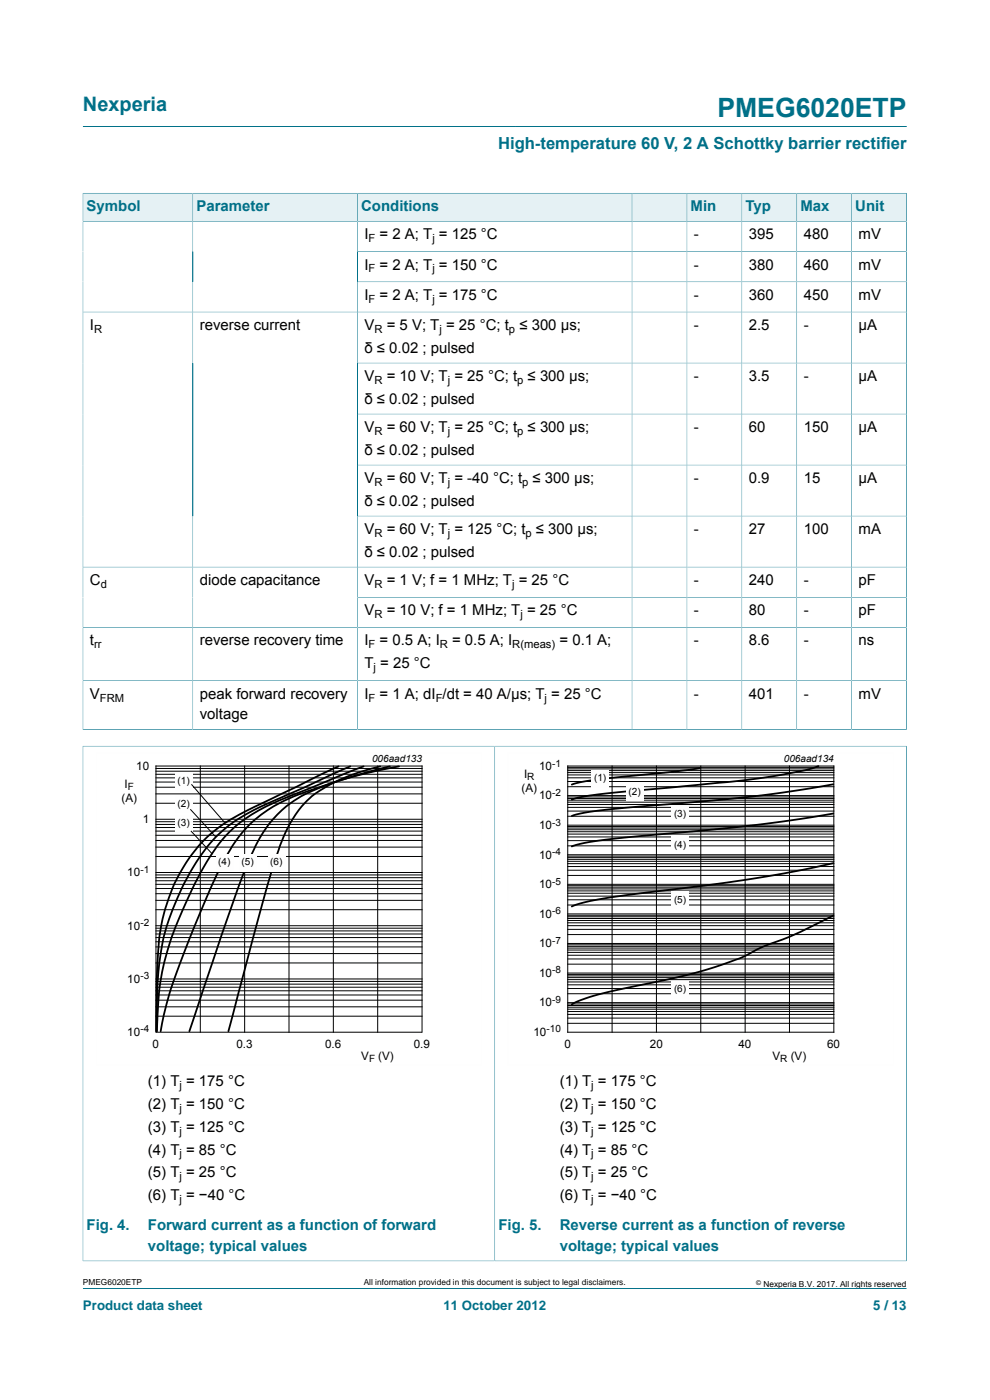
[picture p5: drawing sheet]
<svg xmlns="http://www.w3.org/2000/svg" width="210mm" height="297mm" viewBox="0 0 210 297" stroke-linecap="round" stroke-linejoin="round" font-family="sans-serif">
<path d="M17.6 26.8h174.7M17.6 273.3h174.7" fill="none" stroke="#007088" stroke-width=".21"/>
<path d="M17.7 41.1h23.1v5.8h-23.1z" fill="#e5f1f4"/>
<path d="M17.6 40.9v6.1h23.3v-6h-23.4" fill="none" stroke="#007088" stroke-width=".21"/>
<path d="M41 41.1h34.8v5.8h-34.8z" fill="#e5f1f4"/>
<path d="M40.9 41h34.9v6h-34.9z" fill="none" stroke="#007088" stroke-width=".21"/>
<path d="M75.9 41.1h58.1v5.8h-58.1z" fill="#e5f1f4"/>
<path d="M75.8 41h58.3v6h-58.3z" fill="none" stroke="#007088" stroke-width=".21"/>
<path d="M134.1 41.1h11.5v5.8h-11.5z" fill="#e5f1f4"/>
<path d="M134.1 41h11.6v6h-11.6z" fill="none" stroke="#007088" stroke-width=".21"/>
<path d="M145.8 41.1h11.5v5.8h-11.5z" fill="#e5f1f4"/>
<path d="M145.7 41h11.7v6h-11.7z" fill="none" stroke="#007088" stroke-width=".21"/>
<path d="M157.4 41.1h11.5v5.8h-11.5z" fill="#e5f1f4"/>
<path d="M157.4 41h11.6v6h-11.6z" fill="none" stroke="#007088" stroke-width=".21"/>
<path d="M169.1 41.1h11.5v5.8h-11.5z" fill="#e5f1f4"/>
<path d="M169 41h11.7v6h-11.7z" fill="none" stroke="#007088" stroke-width=".21"/>
<path d="M180.7 41.1h11.5v5.8h-11.5z" fill="#e5f1f4"/>
<g fill="none" stroke="#007088" stroke-width=".21">
<path d="M40.9 47v107.8M75.8 47v107.8M75.8 53.4h116.5M75.8 59.8h116.5M134.1 47v107.8M145.7 47v107.8M157.4 47v107.8M169 47v107.8M192.3 47h-174.7v107.8M192.3 40.9v113.9M192.4 41h-11.7v113.8M17.6 66.2h174.7"/>
<path d="M75.8 77h116.5M75.8 87.8h116.5M75.8 98.7h116.5M75.8 109.5h116.5M17.6 120.3h174.7M17.6 133.1h174.7M75.8 126.7h116.5M17.5 154.8h174.9M17.5 158.3h87.4v109.2h-87.4M17.6 158.2v109.4M17.6 144.4h174.7"/>
</g>
<path d="M102.2 159.7h-81.8v66.3h81.8" fill="none" stroke="#fefefe" stroke-width=".21"/>
<g fill="none" stroke="#000" stroke-width=".21">
<path d="M33.1 162.5h56.4v56.5h-56.4zM33.1 179.7h56.4M33.1 178.3h56.4M33.1 177.2h56.4M33.1 176.3h56.4M33.1 175.6h56.4M33.1 174.9h56.4M33.1 174.3h56.4M33.1 173.8h56.4M33.1 170.4h56.4M33.1 168.4h56.4M33.1 167h56.4"/>
<path d="M33.1 165.9h56.4M33.1 165h56.4M33.1 164.3h56.4M33.1 163.6h56.4M33.1 163h56.4M42.5 162.5v56.5M51.9 162.5v56.5M61.3 162.5v56.5M70.7 162.5v56.5M80.1 162.5v56.5M33.1 199.8h56.4M33.1 198.9h56.4"/>
<path d="M33.1 198.1h56.4M33.1 197.5h56.4M33.1 196.9h56.4M33.1 196.4h56.4M33.1 193h56.4M33.1 191h56.4M33.1 189.6h56.4M33.1 188.5h56.4M33.1 187.6h56.4M33.1 186.8h56.4M33.1 186.2h56.4M33.1 185.6h56.4"/>
<path d="M33.1 185.1h56.4M33.1 181.7h56.4M33.1 215.6h56.4M33.1 213.6h56.4M33.1 212.2h56.4M33.1 211.1h56.4M33.1 210.2h56.4M33.1 209.4h56.4M33.1 208.8h56.4M33.1 208.2h56.4M33.1 207.7h56.4M33.1 204.3h56.4"/>
<path d="M33.1 202.3h56.4M33.1 200.9h56.4"/>
</g>
<path d="M71.8 162.6l-16.7 8a36.4 36.4 0 0 0-12.1 7.9l-2.6 3.2-2.2 3.4a41.2 41.2 0 0 0-4.8 19.7l-.2 14M74.3 162.6l-15 6.7a40.5 40.5 0 0 0-13.4 8.1l-2 2.3-1.3 1.8-2.5 4.1a50 50 0 0 0-6.8 25.8l-.1 7.4M77.1 162.6l-15.5 6.2a34 34 0 0 0-14.2 9.1l-2.7 3.6-2.2 3.8-2.8 5.6-2.6 6.2a55.9 55.9 0 0 0-3.8 21.1v.6M80.6 162.6l-4.6 1.3a29.7 29.7 0 0 0-10.9 6 30.3 30.3 0 0 0-6.6 12l-3.4 11.7-6.7 25.2M82.7 162.6l-6.1 1.6-8.4 2.7a38.2 38.2 0 0 0-14.5 7.3l-2 2.1-2.1 2.6-1.7 3-1.8 3.5-5.2 12-4.6 12.2a66.5 66.5 0 0 0-2.2 9.2M84.6 162.6l-5.8 1.2-5 1.3a34.9 34.9 0 0 0-14 6.7 33.1 33.1 0 0 0-7.9 12.9l-4.8 13.3-6.9 20.8" fill="none" stroke="#000" stroke-width=".38"/>
<g fill="#fefefe">
<path d="M37.1 164.1h3.8v3.6h-3.8z"/>
<path d="M37.1 168.8h3.8v3.7h-3.8z"/>
<path d="M37.1 172.9h3.8v3.7h-3.8z"/>
<path d="M45.7 181.2h3.8v3.7h-3.8z"/>
<path d="M50.7 181.2h3.8v3.7h-3.8z"/>
<path d="M56.8 181.2h3.8v3.7h-3.8z"/>
</g>
<g fill="none" stroke="#000" stroke-width=".21">
<path d="M40.4 171.7l5.4 5.9M40.5 176.3l4.6 4.9M40.6 166.4l7.1 8.1M120.4 162.5h56.5v56.5h-56.5zM120.4 179.4h56.5M120.4 178.3h56.5M120.4 177.6h56.5M120.4 176.9h56.5M120.4 176.4h56.5M120.4 176h56.5M120.4 175.7h56.5M120.4 175.3h56.5"/>
<path d="M120.4 175.1h56.5M120.4 173.2h56.5M120.4 172.1h56.5M120.4 171.3h56.5M120.4 170.7h56.5M120.4 170.2h56.5M120.4 169.8h56.5M120.4 169.4h56.5M120.4 169.1h56.5M120.4 168.8h56.5M120.4 166.9h56.5M120.4 165.8h56.5"/>
<path d="M120.4 165h56.5M120.4 164.4h56.5M120.4 163.9h56.5M120.4 163.5h56.5M120.4 163.1h56.5M120.4 162.8h56.5M129.8 162.5v56.5M139.2 162.5v56.5M148.7 162.5v56.5M158.1 162.5v56.5M167.5 162.5v56.5M120.4 198.3h56.5"/>
<path d="M120.4 197.2h56.5M120.4 196.4h56.5M120.4 195.8h56.5M120.4 195.3h56.5M120.4 194.8h56.5M120.4 194.5h56.5M120.4 194.2h56.5M120.4 193.9h56.5M120.4 192h56.5M120.4 190.9h56.5M120.4 190.1h56.5M120.4 189.5h56.5"/>
<path d="M120.4 189h56.5M120.4 188.6h56.5M120.4 188.2h56.5M120.4 187.9h56.5M120.4 187.6h56.5M120.4 185.7h56.5M120.4 184.6h56.5M120.4 183.8h56.5M120.4 183.2h56.5M120.4 182.7h56.5M120.4 182.3h56.5M120.4 181.9h56.5"/>
<path d="M120.4 181.6h56.5M120.4 181.3h56.5M120.4 204.5h56.5M120.4 206.4h56.5M120.4 203.4h56.5M120.4 202.6h56.5M120.4 202h56.5M120.4 201.5h56.5M120.4 201.1h56.5M120.4 200.8h56.5M120.4 200.4h56.5M120.4 200.2h56.5"/>
<path d="M120.4 217.1h56.5M120.4 216h56.5M120.4 215.2h56.5M120.4 214.6h56.5M120.4 214.1h56.5M120.4 213.7h56.5M120.4 213.3h56.5M120.4 213h56.5M120.4 212.7h56.5M120.4 210.8h56.5M120.4 209.7h56.5M120.4 208.9h56.5"/>
<path d="M120.4 208.3h56.5M120.4 207.8h56.5M120.4 207.4h56.5M120.4 207h56.5M120.4 206.7h56.5"/>
</g>
<path d="M192.3 158.2v109.4M192.4 158.3h-87.5v109.2h87.5" fill="none" stroke="#007088" stroke-width=".21"/>
<path d="M189.6 159.7h-81.9v66.3h81.9" fill="none" stroke="#fefefe" stroke-width=".21"/>
<path d="M148.6 162.9l-5.3 .8-16.9 1.7-3.1 .5-2 .5M173.6 162.5a56 56 0 0 1-8.5 2l-10.2 1.3-27 2.6-3.8 .5-2.8 .7M176.8 166.4l-6.2 1-9.3 1.4-9.7 1-22.6 1.9-4.9 .7-2.8 .7M176.8 172.6l-7.6 1.2-9.4 1.3-31.6 3.1-4.1 .6-2.8 .8M176.8 183.1l-9.9 2.1-8.9 1.5-29.8 3.9-4.1 .8-2.8 .9M176.8 194.2l-.7 .4a93.7 93.7 0 0 1-14.4 6.3l-.6 .3a53.1 53.1 0 0 1-11 4.5l-5.7 1.5-17.3 3.7a25.8 25.8 0 0 0-5.8 2.2" fill="none" stroke="#000" stroke-width=".38"/>
<g fill="#fefefe">
<path d="M125.4 163.4h3.8v3.6h-3.8z"/>
<path d="M132.7 166.2h3.8v3.7h-3.8z"/>
<path d="M142.4 171h3.8v3.7h-3.8z"/>
<path d="M142.4 177.5h3.8v3.7h-3.8z"/>
<path d="M142.4 189.2h3.8v3.6h-3.8z"/>
<path d="M142.4 208.1h3.8v3.6h-3.8z"/>
</g>
<text font-size="5.6" fill="#007088" x="152.2" y="24.8">PMEG6020ETP</text>
<text font-size="4.2" fill="#007088" x="17.6" y="23.6">Nexperia</text>
<text font-size="3.5" fill="#007088" x="105.7" y="31.7">High-temperature 60 V, 2 A Schottky barrier rectifier</text>
<g font-size="3.2" fill="#007088">
<text x="18.4" y="44.8">Symbol</text>
<text x="41.7" y="44.8">Parameter</text>
<text x="76.6" y="44.8">Conditions</text>
<text x="146.5" y="44.8">Min</text>
<text x="158.1" y="44.8">Typ</text>
<text x="169.8" y="44.8">Max</text>
<text x="181.4" y="44.8">Unit</text>
<text x="18.4" y="260.9">Fig. 4.</text>
<text x="31.4" y="260.9">Forward current as a function of forward</text>
<text x="105.7" y="260.9">Fig. 5.</text>
<text x="118.7" y="260.9">Reverse current as a function of reverse</text>
<text x="31.4" y="265.3">voltage; typical values</text>
<text x="118.7" y="265.3">voltage; typical values</text>
</g>
<g font-size="3.2">
<text x="77.3" y="50.8">I</text>
<text x="80.5" y="50.8">= 2 A; T = 125 °C</text>
<text x="147.2" y="50.8">-</text>
<text x="158.8" y="50.8">395</text>
<text x="170.5" y="50.8">480</text>
<text x="182.1" y="50.8">mV</text>
<text x="77.3" y="57.2">I</text>
<text x="80.5" y="57.2">= 2 A; T = 150 °C</text>
<text x="147.2" y="57.2">-</text>
<text x="158.8" y="57.2">380</text>
<text x="170.5" y="57.2">460</text>
<text x="182.1" y="57.2">mV</text>
<text x="77.3" y="63.6">I</text>
<text x="80.5" y="63.6">= 2 A; T = 175 °C</text>
<text x="147.2" y="63.6">-</text>
<text x="158.8" y="63.6">360</text>
<text x="170.5" y="63.6">450</text>
<text x="182.1" y="63.6">mV</text>
<text x="19.1" y="70">I</text>
<text x="42.4" y="70">reverse current</text>
<text x="77.3" y="70">V</text>
<text x="82" y="70">= 5 V; T = 25 °C; t ≤ 300 µs;</text>
<text x="147.2" y="70">-</text>
<text x="158.8" y="70">2.5</text>
<text x="170.5" y="70">-</text>
<text x="182.1" y="70">µA</text>
<text x="77.3" y="74.9">δ ≤ 0.02 ; pulsed</text>
<text x="77.3" y="80.8">V</text>
<text x="82" y="80.8">= 10 V; T = 25 °C; t ≤ 300 µs;</text>
<text x="147.2" y="80.8">-</text>
<text x="158.8" y="80.8">3.5</text>
<text x="170.5" y="80.8">-</text>
<text x="182.1" y="80.8">µA</text>
<text x="77.3" y="85.7">δ ≤ 0.02 ; pulsed</text>
<text x="77.3" y="91.6">V</text>
<text x="82" y="91.6">= 60 V; T = 25 °C; t ≤ 300 µs;</text>
<text x="147.2" y="91.6">-</text>
<text x="158.8" y="91.6">60</text>
<text x="170.5" y="91.6">150</text>
<text x="182.1" y="91.6">µA</text>
<text x="77.3" y="96.5">δ ≤ 0.02 ; pulsed</text>
<text x="77.3" y="102.5">V</text>
<text x="77.3" y="107.3">δ ≤ 0.02 ; pulsed</text>
<text x="82" y="102.5">= 60 V; T = -40 °C; t ≤ 300 µs;</text>
<text x="147.2" y="102.5">-</text>
<text x="158.8" y="102.5">0.9</text>
<text x="170.5" y="102.5">15</text>
<text x="182.1" y="102.5">µA</text>
<text x="77.3" y="113.3">V</text>
<text x="82" y="113.3">= 60 V; T = 125 °C; t ≤ 300 µs;</text>
<text x="147.2" y="113.3">-</text>
<text x="158.8" y="113.3">27</text>
<text x="170.5" y="113.3">100</text>
<text x="182.1" y="113.3">mA</text>
<text x="77.3" y="118.1">δ ≤ 0.02 ; pulsed</text>
<text x="19.1" y="124.1">C</text>
<text x="42.4" y="124.1">diode capacitance</text>
<text x="77.3" y="124.1">V</text>
<text x="82" y="124.1">= 1 V; f = 1 MHz; T = 25 °C</text>
<text x="147.2" y="124.1">-</text>
<text x="158.8" y="124.1">240</text>
<text x="170.5" y="124.1">-</text>
<text x="182.1" y="124.1">pF</text>
<text x="77.3" y="130.5">V</text>
<text x="82" y="130.5">= 10 V; f = 1 MHz; T = 25 °C</text>
<text x="147.2" y="130.5">-</text>
<text x="158.8" y="130.5">80</text>
<text x="170.5" y="130.5">-</text>
<text x="182.1" y="130.5">pF</text>
<text x="19.1" y="136.9">t</text>
<text x="42.4" y="136.9">reverse recovery time</text>
<text x="77.3" y="136.9">I</text>
<text x="80.5" y="136.9">= 0.5 A; I</text>
<text x="95.9" y="136.9">= 0.5 A; I</text>
<text x="118.7" y="136.9">= 0.1 A;</text>
<text x="147.2" y="136.9">-</text>
<text x="158.8" y="136.9">8.6</text>
<text x="170.5" y="136.9">-</text>
<text x="182.1" y="136.9">ns</text>
<text x="77.3" y="141.8">T = 25 °C</text>
<text x="19.1" y="148.2">V</text>
<text x="42.4" y="148.2">peak forward recovery</text>
<text x="77.3" y="148.2">I</text>
<text x="80.5" y="148.2">= 1 A; dI /dt = 40 A/µs; T = 25 °C</text>
<text x="147.2" y="148.2">-</text>
<text x="158.8" y="148.2">401</text>
<text x="170.5" y="148.2">-</text>
<text x="182.1" y="148.2">mV</text>
<text x="42.4" y="152.6">voltage</text>
<text x="31.4" y="230.4">(1) T = 175 °C</text>
<text x="118.7" y="230.4">(1) T = 175 °C</text>
<text x="31.4" y="235.2">(2) T = 150 °C</text>
<text x="118.7" y="235.2">(2) T = 150 °C</text>
<text x="31.4" y="240.1">(3) T = 125 °C</text>
<text x="31.4" y="244.9">(4) T = 85 °C</text>
<text x="118.7" y="244.9">(4) T = 85 °C</text>
<text x="118.7" y="240.1">(3) T = 125 °C</text>
<text x="31.4" y="249.8">(5) T = 25 °C</text>
<text x="118.7" y="249.8">(5) T = 25 °C</text>
<text x="31.4" y="254.7">(6) T = −40 °C</text>
<text x="118.7" y="254.7">(6) T = −40 °C</text>
</g>
<g font-size="2.8" fill="#007088">
<text x="17.6" y="277.9">Product data sheet</text>
<text x="94" y="277.9">11 October 2012</text>
<text x="185.2" y="277.9">5 / 13</text>
</g>
<g font-size="2.5">
<text x="26.4" y="167.1">I</text>
<text x="28.9" y="163.3">10</text>
<text x="110.7" y="167.9">(A)</text>
<text x="111.2" y="165">I</text>
<text x="114.3" y="163.3">10</text>
<text x="25.8" y="170">(A)</text>
<text x="114.3" y="169.6">10</text>
<text x="30.3" y="174.6">1</text>
<text x="114.3" y="175.9">10</text>
<text x="27" y="185.9">10</text>
<text x="114.3" y="182.2">10</text>
<text x="114.3" y="188.5">10</text>
<text x="27" y="197.2">10</text>
<text x="114.3" y="194.7">10</text>
<text x="114.3" y="201">10</text>
<text x="27" y="208.5">10</text>
<text x="114.3" y="207.2">10</text>
<text x="114.3" y="213.5">10</text>
<text x="27" y="219.8">10</text>
<text x="113.2" y="219.8">10</text>
<text x="32.4" y="222.3">0</text>
<text x="50.2" y="222.3">0.3</text>
<text x="69" y="222.3">0.6</text>
<text x="76.6" y="224.9">V</text>
<text x="80.2" y="224.9">(V)</text>
<text x="87.8" y="222.3">0.9</text>
<text x="119.7" y="222.3">0</text>
<text x="137.8" y="222.3">20</text>
<text x="156.6" y="222.3">40</text>
<text x="163.9" y="224.9">V</text>
<text x="167.7" y="224.9">(V)</text>
<text x="175.5" y="222.3">60</text>
</g>
<g font-size="2.4">
<text x="78.2" y="51.4">F</text>
<text x="91.7" y="51.4">j</text>
<text x="78.2" y="57.8">F</text>
<text x="91.7" y="57.8">j</text>
<text x="78.2" y="64.2">F</text>
<text x="91.7" y="64.2">j</text>
<text x="20" y="70.6">R</text>
<text x="79.4" y="70.6">R</text>
<text x="93.2" y="70.6">j</text>
<text x="108" y="70.6">p</text>
<text x="79.4" y="81.4">R</text>
<text x="95" y="81.4">j</text>
<text x="109.7" y="81.4">p</text>
<text x="79.4" y="92.3">R</text>
<text x="95" y="92.3">j</text>
<text x="109.7" y="92.3">p</text>
<text x="79.4" y="103.1">R</text>
<text x="95" y="103.1">j</text>
<text x="110.8" y="103.1">p</text>
<text x="79.4" y="113.9">R</text>
<text x="95" y="113.9">j</text>
<text x="111.5" y="113.9">p</text>
<text x="21.4" y="124.7">d</text>
<text x="79.4" y="124.7">R</text>
<text x="108.6" y="124.7">j</text>
<text x="79.4" y="131.1">R</text>
<text x="110.4" y="131.1">j</text>
<text x="20" y="137.5">rr</text>
<text x="78.2" y="137.5">F</text>
<text x="93.3" y="137.5">R</text>
<text x="108.7" y="137.5">R(meas)</text>
<text x="79.3" y="142.4">j</text>
<text x="21.2" y="148.8">FRM</text>
<text x="78.2" y="148.8">F</text>
<text x="92.4" y="148.8">F</text>
<text x="115.5" y="148.8">j</text>
<text x="38.1" y="231">j</text>
<text x="125.4" y="231">j</text>
<text x="38.1" y="235.8">j</text>
<text x="125.4" y="235.8">j</text>
<text x="38.1" y="240.7">j</text>
<text x="38.1" y="245.5">j</text>
<text x="125.4" y="245.5">j</text>
<text x="125.4" y="240.7">j</text>
<text x="38.1" y="250.4">j</text>
<text x="125.4" y="250.4">j</text>
<text x="38.1" y="255.3">j</text>
<text x="125.4" y="255.3">j</text>
</g>
<g font-size="2.1">
<text x="78.9" y="161.7">006aad133</text>
<text x="166.3" y="161.7">006aad134</text>
<text x="27.1" y="167.6">F</text>
<text x="37.7" y="166.4">(1)</text>
<text x="111.9" y="165.5">R</text>
<text x="117.1" y="162.6">-1</text>
<text x="126" y="165.7">(1)</text>
<text x="37.7" y="171.2">(2)</text>
<text x="117.1" y="168.8">-2</text>
<text x="133.3" y="168.6">(2)</text>
<text x="143" y="173.4">(3)</text>
<text x="37.7" y="175.3">(3)</text>
<text x="117.1" y="175.1">-3</text>
<text x="143" y="179.9">(4)</text>
<text x="29.8" y="185.2">-1</text>
<text x="46.3" y="183.6">(4)</text>
<text x="51.2" y="183.6">(5)</text>
<text x="57.3" y="183.6">(6)</text>
<text x="117.1" y="181.5">-4</text>
<text x="117.1" y="187.7">-5</text>
<text x="143" y="191.5">(5)</text>
<text x="29.8" y="196.5">-2</text>
<text x="117.1" y="193.9">-6</text>
<text x="117.1" y="200.2">-7</text>
<text x="29.8" y="207.8">-3</text>
<text x="117.1" y="206.5">-8</text>
<text x="117.1" y="212.8">-9</text>
<text x="143" y="210.4">(6)</text>
<text x="29.8" y="219">-4</text>
<text x="115.9" y="219">-10</text>
<text x="78.3" y="225.4">F</text>
<text x="165.5" y="225.4">R</text>
</g>
<g font-size="1.8">
<text x="17.6" y="272.7">PMEG6020ETP</text>
<text x="77.2" y="272.7">All information provided in this document is subject to legal disclaimers.</text>
<text x="161.9" y="273">Nexperia B.V. 2017. All rights reserved</text>
</g>
<text font-size="1.4" x="160.4" y="272.6">©</text>
</svg>
